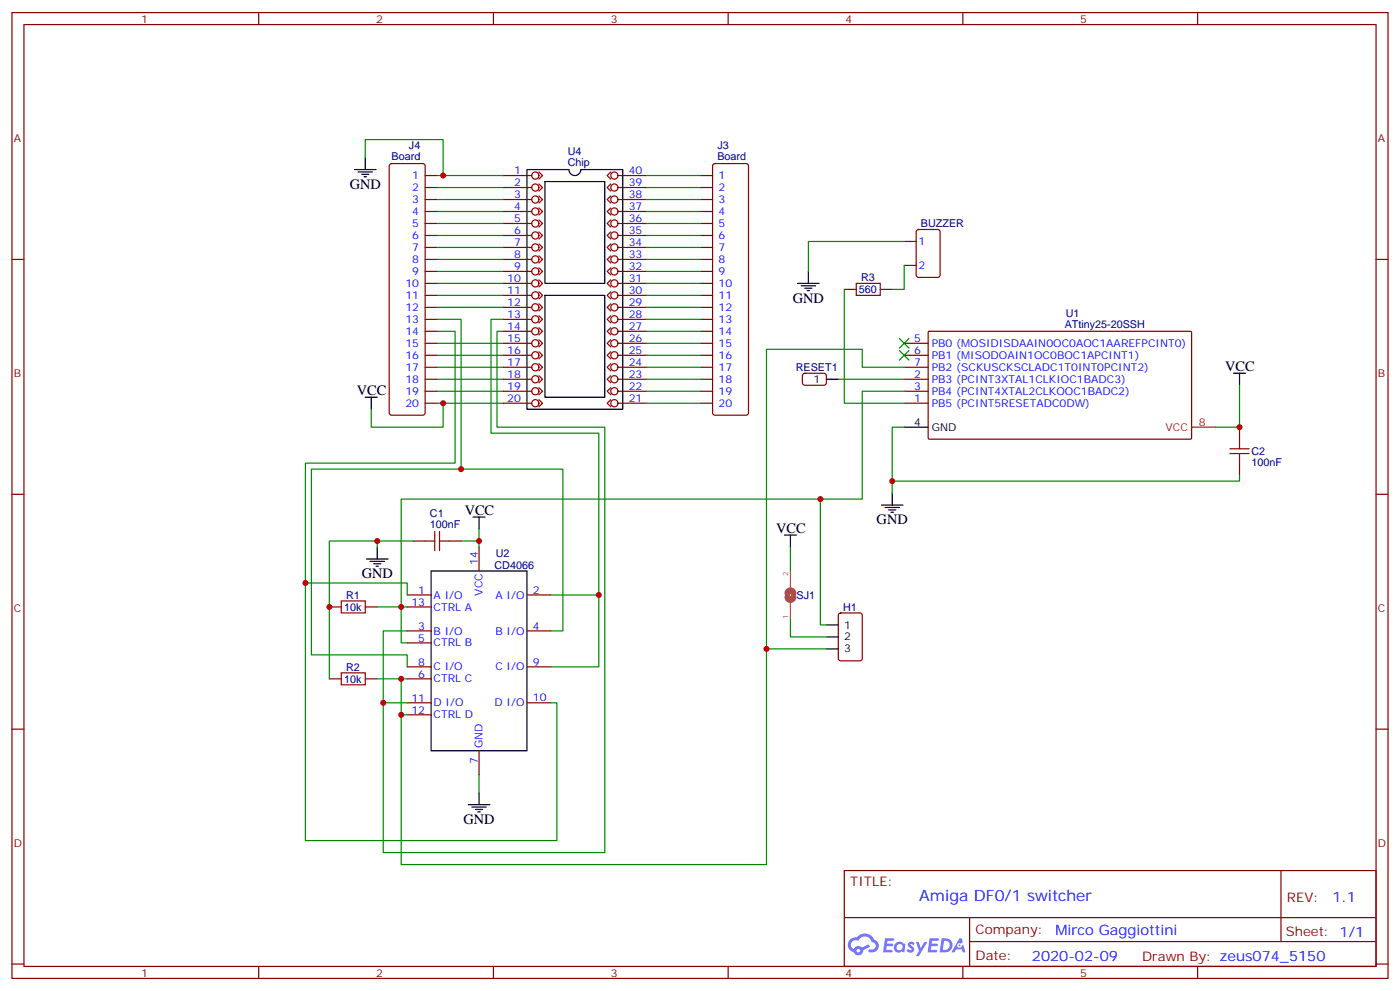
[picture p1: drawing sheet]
<svg xmlns="http://www.w3.org/2000/svg" width="412mm" height="292mm" viewBox="0 0 412 292" stroke-linecap="round" stroke-linejoin="round" font-family="sans-serif">
<g fill="none" stroke="#870000" stroke-width=".35">
<path d="M3.5 3.7h405.4v284.3h-405.4zM7.1 7.2h398.2v277.3h-398.2zM76.2 3.7v3.5M145.3 3.7v3.5M214.5 3.7v3.5M283.6 3.7v3.5M352.8 3.7v3.5M3.5 76.4h3.6M405.3 76.4h3.6M3.5 145.5h3.6M405.3 145.5h3.6M3.5 214.7h3.6"/>
<path d="M405.3 214.7h3.6M248.7 256.3h156.6v28.2h-156.6zM377.3 256.3v20.9M248.7 270.1h156.5M285.6 277.2h119.6M285.6 270.1v14.2M3.5 283.8h3.6M76.2 284.5v3.5M145.3 284.5v3.5M214.5 284.5v3.5M283.6 284.5v3.5M352.8 284.5v3.5"/>
<path d="M405.3 283.8h3.6"/>
</g>
<g fill="#5487ff">
<path d="M267.7 277.5a1.22 1.22 0 0 1 1.7 .2l-.4 .6a.47 .47 0 0 0-.3-.4 .47 .47 0 0 0-.5 .2l.1 .2a1.14 1.14 0 0 1 .8 1.8 1.14 1.14 0 0 1-1.9 0l-.2-.2 .5-.6 .7 .5a.29 .29 0 0 0 .3-.3 .29 .29 0 0 0-.2-.3 1.04 1.04 0 0 1-.6-1.7z"/>
<path d="M260.7 276.2h2.4l.3 .2-.2 .5-1.8 .1-.1 .8h1.5l.3 .4-.3 .4h-1.6l-.2 1.1h1.7l.2 .3-.2 .3-2.6 .1z"/>
<path d="M273.8 276.2h2.4l.3 .2-.1 .5-1.8 .1-.2 .8h1.6l.3 .4-.4 .4-1.6-.1-.1 1.1 1.7 .1 .2 .3-.2 .3-2.6 .1z"/>
<path d="M282.6 276.2h.7l.3 1.3-.6 .3a.69 .69 0 0 0-1 .3 .69 .69 0 0 0 .4 .9 .69 .69 0 0 0 .9-.6l.5-.2 .6 2.2h-.8l-.2-.9h-1.8l-.5 .9h-.8z"/>
<path d="M269.8 277.3h.8l.6 1.8 1.1-1.8h.9l-2.6 4.2h-.8l.9-1.5z"/>
<path d="M277.4 276.2l-.6 4.2h1.3a2.11 2.11 0 0 0 2.5-2.1 2.11 2.11 0 0 0-2.5-2.1zM278.1 277a1.39 1.39 0 0 1 1.7 1.4 1.39 1.39 0 0 1-1.8 1.2h-.3z"/>
<path d="M263.7 277.8a1.54 1.54 0 0 0-.1 2.2 1.54 1.54 0 0 0 2.2 .1l.6 .3 .3-2.3-.2-.3h-.4a1.49 1.49 0 0 0-2.4 0zM264 278.8a.94 .94 0 0 1 1.8 0 .94 .94 0 0 1-1.8 0z"/>
<path d="M250.4 276.6a2.18 2.18 0 0 0 1.1 3.7 1.44 1.44 0 0 0 1.6 .9 1.44 1.44 0 0 0 1.2-1.4l2-1.1-.5-.7-1.9 1a1.47 1.47 0 0 0-2.4 .4 1.39 1.39 0 0 1-.7-1.9 1.39 1.39 0 0 1 2-.5 2.12 2.12 0 0 1 2.2-1.3 2.12 2.12 0 0 1 1.9 1.7 1.14 1.14 0 0 1 1.1 1.4 1.14 1.14 0 0 1-1.7 .7 .43 .43 0 0 0-.5 .4 .43 .43 0 0 0 .4 .5 1.98 1.98 0 0 0 2.5-1.2 1.98 1.98 0 0 0-1.2-2.6 3.1 3.1 0 0 0-5.3-.6l-.9 .1zM252.3 279.9a.55 .55 0 0 1 1.1 0 .55 .55 0 0 1-1.1 0z"/>
<circle cx="282.6" cy="278.3" r=".26"/>
</g>
<path d="M252.2 83.4h7.1v3.6h-7.1zM362.3 133.5h5.6M362.3 132.1h5.6M365.1 129.3v2.8M365.1 133.5v2.8M125.2 159.3h2.9M128.1 156.5v5.6M129.5 156.5v5.6M129.5 159.3h2.8M100.5 176.9h7.1v3.5h-7.1zM100.5 198.1h7.1v3.5h-7.1z" fill="none" stroke="#a10000" stroke-width=".35"/>
<g fill="none" stroke="#870000" stroke-width=".35">
<path d="M114.9 48.4l.5-.2h9.1l.5 .2 .2 .5v72.6l-.2 .5-.5 .2h-9.1l-.5-.2-.2-.5v-72.6zM125.2 51.7h3.6M125.2 55.2h3.6M125.2 58.7h3.6M148.2 51.7h8.4M148.2 55.2h8.4M148.2 58.7h8.4M158.7 50.6l1.1 1.1-1.1 1M158.7 54.2l1.1 1-1.1 1.1M158.7 57.7l1.1 1-1.1 1.1M179.9 50.6l-1 1.1 1 1M179.9 54.2l-1 1 1 1.1"/>
<path d="M179.9 57.7l-1 1 1 1.1M182 51.7h8.5M182 55.2h8.5M182 58.7h8.5M206.4 51.7h3.5M206.4 55.2h3.5M206.4 58.7h3.5M210.1 48.4l.5-.2h9.2l.5 .2 .2 .5v72.6l-.2 .5-.5 .2h-9.2l-.5-.2-.2-.5v-72.6zM125.2 62.3h3.6M125.2 65.8h3.6M125.2 69.3h3.6M125.2 72.8h3.6"/>
<path d="M125.2 76.4h3.6M125.2 79.9h3.6M148.2 62.3h8.4M148.2 65.8h8.4M148.2 69.3h8.4M148.2 72.8h8.4M148.2 76.4h8.4M148.2 79.9h8.4M158.7 61.2l1.1 1.1-1.1 1M158.7 64.7l1.1 1.1-1.1 1.1M158.7 68.3l1.1 1-1.1 1.1M158.7 71.8l1.1 1-1.1 1.1"/>
<path d="M158.7 75.3l1.1 1.1-1.1 1M158.7 78.8l1.1 1.1-1.1 1.1M179.9 61.2l-1 1.1 1 1M179.9 64.7l-1 1.1 1 1.1M179.9 68.3l-1 1 1 1.1M179.9 71.8l-1 1 1 1.1M179.9 75.3l-1 1.1 1 1M179.9 78.8l-1 1.1 1 1.1M182 62.3h8.5M182 65.8h8.5M182 69.3h8.5M182 72.8h8.5"/>
<path d="M182 76.4h8.5M182 79.9h8.5M206.4 62.3h3.5M206.4 65.8h3.5M206.4 69.3h3.5M206.4 72.8h3.5M206.4 76.4h3.5M206.4 79.9h3.5M266.3 71.1h3.6M266.3 78.1h3.6M270.1 67.8l.5-.2h5.6l.7 .4v13l-.4 .6-5.9 .1-.7-.5v-12.9zM125.2 83.4h3.6"/>
<path d="M125.2 87h3.6M125.2 90.5h3.6M125.2 94h3.6M125.2 97.5h3.6M148.2 83.4h8.4M148.2 87h8.4M148.2 90.5h8.4M148.2 94h8.4M148.2 97.5h8.4M158.7 82.4l1.1 1-1.1 1.1M158.7 85.9l1.1 1.1-1.1 1M158.7 89.4l1.1 1.1-1.1 1"/>
<path d="M158.7 93l1.1 1-1.1 1.1M158.7 96.5l1.1 1-1.1 1.1M179.9 82.4l-1 1 1 1.1M179.9 85.9l-1 1.1 1 1M179.9 89.4l-1 1.1 1 1M179.9 93l-1 1 1 1.1M179.9 96.5l-1 1 1 1.1M182 83.4h8.5M182 87h8.5M182 90.5h8.5M182 94h8.5M182 97.5h8.5"/>
<path d="M206.4 83.4h3.5M206.4 87h3.5M206.4 90.5h3.5M206.4 94h3.5M206.4 97.5h3.5M248.7 85.2h3.5M259.3 85.2h3.5M273.5 97.7l.3-.2 77 .1 .2 .3v31.2l-.3 .2-77.1-.1-.2-.3zM125.2 118.7h3.6M125.2 111.7h3.6M125.2 115.2h3.6M125.2 101.1h3.6"/>
<path d="M125.2 104.6h3.6M125.2 108.1h3.6M148.2 118.7h8.4M148.2 111.7h8.4M148.2 115.2h8.4M148.2 101.1h8.4M148.2 104.6h8.4M148.2 108.1h8.4M158.7 100l1.1 1.1-1.1 1M158.7 103.5l1.1 1.1-1.1 1.1M158.7 107.1l1.1 1-1.1 1.1M158.7 110.6l1.1 1.1-1.1 1"/>
<path d="M158.7 114.1l1.1 1.1-1.1 1M158.7 117.7l1.1 1-1.1 1.1M179.9 100l-1 1.1 1 1M179.9 103.5l-1 1.1 1 1.1M179.9 107.1l-1 1 1 1.1M179.9 110.6l-1 1.1 1 1M179.9 114.1l-1 1.1 1 1M179.9 117.7l-1 1 1 1.1M182 118.7h8.5M182 111.7h8.5M182 115.2h8.5M182 101.1h8.5"/>
<path d="M182 104.6h8.5M182 108.1h8.5M206.4 118.7h3.5M206.4 111.7h3.5M206.4 115.2h3.5M206.4 101.1h3.5M206.4 104.6h3.5M206.4 108.1h3.5M236.6 110.1l.5-.2h5.9l.4 .7v2.4l-.7 .4h-5.9l-.4-.7v-2.1zM266.3 118.7h7.1M266.3 111.7h7.1M266.3 115.2h7.1"/>
<path d="M266.3 101.1h7.1M266.3 104.6h7.1M266.3 108.1h7.1M365.1 125.8v3.5M365.1 136.3v3.6M121.7 159.3h3.5M132.3 159.3h3.5M97 178.7h3.5M107.6 178.7h3.5M119.9 178.7h7.1M119.9 175.2h7.1M141.1 161v7.1"/>
<path d="M155.2 175.2h7.1M97 199.8h3.5M107.6 199.8h3.5M119.9 185.7h7.1M119.9 189.3h7.1M119.9 196.3h7.1M119.9 199.8h7.1M155.2 185.7h7.1M155.2 196.3h7.1M247.2 180.7l.4-.3h5.7l.6 .5 .1 13-.5 .6-5.9 .1-.6-.5-.1-12.9zM119.9 206.9h7.1M119.9 210.4h7.1"/>
<path d="M155.2 206.9h7.1M141.1 221v7.1"/>
<circle cx="157.7" cy="55.2" r="1.06"/>
<circle cx="157.7" cy="51.7" r="1.06"/>
<circle cx="157.7" cy="58.7" r="1.06"/>
<circle cx="181" cy="51.7" r="1.06"/>
<circle cx="181" cy="55.2" r="1.06"/>
<circle cx="181" cy="58.7" r="1.06"/>
<circle cx="157.7" cy="69.3" r="1.06"/>
<circle cx="157.7" cy="79.9" r="1.06"/>
<circle cx="157.7" cy="62.3" r="1.06"/>
<circle cx="157.7" cy="65.8" r="1.06"/>
<circle cx="157.7" cy="72.8" r="1.06"/>
<circle cx="157.7" cy="76.4" r="1.06"/>
<circle cx="181" cy="65.8" r="1.06"/>
<circle cx="181" cy="69.3" r="1.06"/>
<circle cx="181" cy="72.8" r="1.06"/>
<circle cx="181" cy="79.9" r="1.06"/>
<circle cx="181" cy="76.4" r="1.06"/>
<circle cx="181" cy="62.3" r="1.06"/>
<circle cx="157.7" cy="94" r="1.06"/>
<circle cx="157.7" cy="97.5" r="1.06"/>
<circle cx="157.7" cy="87" r="1.06"/>
<circle cx="157.7" cy="83.4" r="1.06"/>
<circle cx="157.7" cy="90.5" r="1.06"/>
<circle cx="181" cy="94" r="1.06"/>
<circle cx="181" cy="83.4" r="1.06"/>
<circle cx="181" cy="87" r="1.06"/>
<circle cx="181" cy="90.5" r="1.06"/>
<circle cx="181" cy="97.5" r="1.06"/>
<circle cx="157.7" cy="118.7" r="1.06"/>
<circle cx="157.7" cy="115.2" r="1.06"/>
<circle cx="157.7" cy="111.7" r="1.06"/>
<circle cx="157.7" cy="104.6" r="1.06"/>
<circle cx="157.7" cy="101.1" r="1.06"/>
<circle cx="157.7" cy="108.1" r="1.06"/>
<circle cx="181" cy="118.7" r="1.06"/>
<circle cx="181" cy="115.2" r="1.06"/>
<circle cx="181" cy="111.7" r="1.06"/>
<circle cx="181" cy="101.1" r="1.06"/>
<circle cx="181" cy="104.6" r="1.06"/>
<circle cx="181" cy="108.1" r="1.06"/>
</g>
<g fill="none" stroke="#000" stroke-width=".35">
<path d="M104.4 49.9h6.4M105.5 50.6h4.2M106.5 51.3h2.2M107.2 52h.7M107.6 46.4v3.5M155.2 49.9h12.4a1.76 1.76 0 0 0 1.7 1.8 1.76 1.76 0 0 0 1.8-1.8h12.3v70.6h-28.2zM160.5 53.4h17.7v30h-17.7zM238.1 79.9v3.5M160.5 87h17.7v29.9h-17.7zM234.9 83.4h6.4M236 84.1h4.2M237.1 84.8h2.1"/>
<path d="M237.8 85.5h.7M107.6 116.9h3.5M109.4 116.9v3.6M243.4 111.7h3.5M363.4 109.9h3.5M365.1 109.9v3.5M266.3 125.8h7.1M139.3 152.2h3.6M141.1 152.2v3.6M231.1 157.5h3.5M232.8 157.5v3.5M259.6 148.7h6.4"/>
<path d="M260.7 149.4h4.2M261.8 150.1h2.1M262.5 150.8h.7M262.8 145.2v3.5M107.9 164.6h6.4M109 165.3h4.2M110.1 166h2.1M110.8 166.7h.7M111.1 161v3.6M127 168.1h28.2v52.9h-28.2zM243.4 191h3.5M243.4 184h3.5"/>
<path d="M243.4 187.5h3.5M137.9 236.9h6.4M139 237.6h4.2M140.1 238.3h2.1M140.8 239h.7M141.1 233.4v3.5"/>
</g>
<path d="M351 125.8h7.1" fill="none" stroke="#f00" stroke-width=".35"/>
<path d="M232.8 168.1v3.5M232.8 171.7v1.2M232.8 177.5v4.7" fill="none" stroke="#a64a4a" stroke-width=".35"/>
<path d="M232 174.7a.88 .88 0 0 1 .8-.9 .88 .88 0 0 1 .9 .9M233.7 175.7a.88 .88 0 0 1-.9 .9 .88 .88 0 0 1-.8-.9" fill="none" stroke="#a64a4a" stroke-width="1.8"/>
<g fill="none" stroke="#008700" stroke-width=".35">
<path d="M107.6 46.4v-5.3h22.9v10.6M128.8 58.7h19.4M128.8 55.2h19.4M128.8 51.7h19.4M190.5 58.7h15.9M190.5 55.2h15.9M190.5 51.7h15.9M128.8 79.9h19.4M128.8 76.4h19.4M128.8 72.8h19.4M128.8 69.3h19.4M128.8 65.8h19.4"/>
<path d="M128.8 62.3h19.4M190.5 79.9h15.9M190.5 76.4h15.9M190.5 72.8h15.9M190.5 69.3h15.9M190.5 65.8h15.9M190.5 62.3h15.9M266.3 71.1h-28.2v8.8M266.3 78.1v7.1h-3.5M128.8 97.5h5.3v38.8h-44.1v111.2h74v-40.6h-1.7M128.8 94h7v44.1h-44.1v54.7h28.2v3.5M128.8 90.5h19.4"/>
<path d="M128.8 87h19.4M128.8 83.4h19.4M148.2 97.5h-1.8v28.3h31.8v125.2h-65.3v-44.1h7M148.2 94h-3.6v33.5h31.8v68.8h-14.1M190.5 90.5h15.9M190.5 87h15.9M190.5 83.4h15.9M190.5 94h15.9M190.5 97.5h15.9M248.7 85.2v33.5h17.6M128.8 111.7h19.4M128.8 101.1h19.4"/>
<path d="M128.8 104.6h19.4M128.8 108.1h19.4M128.8 115.2h19.4M128.8 118.7h19.4M130.5 118.7v7.1h-21.1v-5.3M190.5 111.7h15.9M190.5 101.1h15.9M190.5 104.6h15.9M190.5 108.1h15.9M190.5 115.2h15.9M190.5 118.7h15.9M246.9 111.7h19.4"/>
<path d="M266.3 108.1h-12.3v-5.3h-28.2v151.7h-107.6v-44.1M266.3 115.2h-12.3v31.7h-135.8v42.4h1.7M365.1 113.4v12.4h-7M135.8 138.1h30v47.6h-3.5M266.3 125.8h-3.5v19.4M365.1 139.9v1.7h-102.3M111.1 159.3h-14.1v40.5M121.7 159.3h-10.6v1.7M135.8 159.3h5.3v1.7M141.1 155.8v3.5M241.7 146.9v37.1h1.7M90 171.6h29.9v3.6"/>
<path d="M111.1 178.7h8.8M162.3 175.2h14.1M232.8 161v7.1M111.1 199.8h8.8M118.2 199.8v10.6h1.7M119.9 185.7h-7v21.2M225.8 191h17.6M232.8 182.2v5.3h10.6M141.1 228.1v5.3"/>
</g>
<g fill="#c00">
<circle cx="225.8" cy="191" r=".88"/>
<circle cx="365.1" cy="125.8" r=".88"/>
<circle cx="118.2" cy="210.4" r=".88"/>
<circle cx="135.8" cy="138.1" r=".88"/>
<circle cx="90" cy="171.6" r=".88"/>
<circle cx="176.4" cy="175.2" r=".88"/>
<circle cx="118.2" cy="199.8" r=".88"/>
<circle cx="111.1" cy="159.3" r=".88"/>
<circle cx="141.1" cy="159.3" r=".88"/>
<circle cx="130.5" cy="118.7" r=".88"/>
<circle cx="130.5" cy="51.7" r=".88"/>
<circle cx="118.2" cy="178.7" r=".88"/>
<circle cx="112.9" cy="206.9" r=".88"/>
<circle cx="97" cy="178.7" r=".88"/>
<circle cx="262.8" cy="141.6" r=".88"/>
<circle cx="241.7" cy="146.9" r=".88"/>
</g>
<g fill="#c00" stroke="#008700" stroke-width=".35">
<path d="M264.9 99.7l2.9 2.8zM264.9 102.5l2.9-2.8z"/>
<path d="M264.9 103.2l2.9 2.8zM267.8 103.2l-2.9 2.8z"/>
</g>
<text font-size="4.6" fill="#00f" x="270.8" y="265.3">Amiga DF0/1 switcher</text>
<g font-size="4.2">
<text x="103" y="55.6">GND</text>
<text x="233.5" y="89.1">GND</text>
<text x="360.9" y="109.2">VCC</text>
<text x="105.1" y="116.2">VCC</text>
<text x="136.9" y="151.5">VCC</text>
<text x="258.2" y="154.3">GND</text>
<text x="228.6" y="156.8">VCC</text>
<text x="106.5" y="170.2">GND</text>
<text x="136.5" y="242.5">GND</text>
</g>
<g font-size="4.2" fill="#00f">
<text x="392.5" y="265.6">1.1</text>
<text x="310.9" y="275.1">Mirco Gaggiottini</text>
<text x="304" y="282.9">2020-02-09</text>
</g>
<g font-size="3.9" fill="#800">
<text x="250.5" y="260.9">TITLE:</text>
<text x="379.1" y="265.6">REV:</text>
<text x="287.4" y="275.1">Company:</text>
<text x="378.7" y="275.7">Sheet: 1/1</text>
<text x="287.4" y="282.8">Date:</text>
<text x="336.4" y="282.8">Drawn By: zeus074_5150</text>
</g>
<g font-size="3.2" fill="#800">
<text x="41.6" y="6.7">1</text>
<text x="110.8" y="6.7">2</text>
<text x="179.9" y="6.7">3</text>
<text x="249.1" y="6.7">4</text>
<text x="318.2" y="6.7">5</text>
<text x="4.1" y="41.8">A</text>
<text x="405.9" y="41.8">A</text>
<text x="4.1" y="110.9">B</text>
<text x="405.9" y="110.9">B</text>
<text x="4.1" y="180.1">C</text>
<text x="405.9" y="180.1">C</text>
<text x="4.1" y="249.2">D</text>
<text x="405.9" y="249.2">D</text>
<text x="41.6" y="287.5">1</text>
<text x="110.8" y="287.5">2</text>
<text x="179.9" y="287.5">3</text>
<text x="249.1" y="287.5">4</text>
<text x="318.2" y="287.5">5</text>
</g>
<g font-size="3.2" fill="#000080">
<text x="115.4" y="47.1">Board</text>
<text x="120.5" y="43.9">J4</text>
<text x="167.2" y="45.6">U4</text>
<text x="211.3" y="47.1">Board</text>
<text x="211.3" y="43.9">J3</text>
<text x="167.2" y="48.9">Chip</text>
<text x="271.3" y="67">BUZZER</text>
<text x="253.7" y="82.8">R3</text>
<text x="253" y="86.3">560</text>
<text x="314" y="93.3">U1</text>
<text x="313.6" y="96.5">ATtiny25-20SSH</text>
<text x="234.4" y="109.3">RESET1</text>
<text x="368.7" y="137.1">100nF</text>
<text x="368.7" y="134">C2</text>
<text x="126.7" y="155.4">100nF</text>
<text x="126.7" y="152.2">C1</text>
<text x="145.7" y="167.5">CD4066</text>
<text x="146.1" y="164">U2</text>
<text x="101.4" y="179.8">10k</text>
<text x="102" y="176.3">R1</text>
<text x="234.7" y="176.3">SJ1</text>
<text x="248.3" y="179.8">H1</text>
<text x="102" y="197.5">R2</text>
<text x="101.4" y="201">10k</text>
</g>
<g font-size="3.2" fill="#00f">
<text x="121.5" y="52.7">1</text>
<text x="151.4" y="51.3">1</text>
<text x="185.2" y="51.3">40</text>
<text x="211.7" y="52.7">1</text>
<text x="121.5" y="56.3">2</text>
<text x="121.5" y="59.8">3</text>
<text x="151.4" y="54.9">2</text>
<text x="151.4" y="58.4">3</text>
<text x="185.2" y="54.9">39</text>
<text x="185.2" y="58.4">38</text>
<text x="211.7" y="56.3">2</text>
<text x="211.7" y="59.8">3</text>
<text x="121.5" y="63.3">4</text>
<text x="151.4" y="61.9">4</text>
<text x="151.4" y="65.4">5</text>
<text x="185.2" y="61.9">37</text>
<text x="185.2" y="65.4">36</text>
<text x="211.7" y="63.3">4</text>
<text x="121.5" y="66.9">5</text>
<text x="121.5" y="70.4">6</text>
<text x="151.4" y="69">6</text>
<text x="185.2" y="69">35</text>
<text x="211.7" y="66.9">5</text>
<text x="211.7" y="70.4">6</text>
<text x="121.5" y="73.9">7</text>
<text x="121.5" y="77.4">8</text>
<text x="151.4" y="72.5">7</text>
<text x="151.4" y="76">8</text>
<text x="185.2" y="72.5">34</text>
<text x="185.2" y="76">33</text>
<text x="211.7" y="73.9">7</text>
<text x="211.7" y="77.4">8</text>
<text x="270.6" y="72.1">1</text>
<text x="121.5" y="81">9</text>
<text x="149.4" y="83.1">10</text>
<text x="151.4" y="79.6">9</text>
<text x="185.2" y="79.6">32</text>
<text x="185.2" y="83.1">31</text>
<text x="211.7" y="81">9</text>
<text x="270.6" y="79.2">2</text>
<text x="119.4" y="84.5">10</text>
<text x="119.4" y="88">11</text>
<text x="149.4" y="86.6">11</text>
<text x="185.2" y="86.6">30</text>
<text x="211.7" y="84.5">10</text>
<text x="211.7" y="88">11</text>
<text x="119.4" y="91.5">12</text>
<text x="119.4" y="95.1">13</text>
<text x="149.4" y="90.1">12</text>
<text x="149.4" y="93.7">13</text>
<text x="185.2" y="90.1">29</text>
<text x="185.2" y="93.7">28</text>
<text x="211.7" y="91.5">12</text>
<text x="211.7" y="95.1">13</text>
<text x="119.4" y="98.6">14</text>
<text x="149.4" y="97.2">14</text>
<text x="149.4" y="100.7">15</text>
<text x="185.2" y="97.2">27</text>
<text x="185.2" y="100.7">26</text>
<text x="211.7" y="98.6">14</text>
<text x="269.3" y="100.7">5</text>
<text x="119.4" y="102.1">15</text>
<text x="119.4" y="105.7">16</text>
<text x="149.4" y="104.2">16</text>
<text x="149.4" y="107.8">17</text>
<text x="185.2" y="104.2">25</text>
<text x="185.2" y="107.8">24</text>
<text x="211.7" y="102.1">15</text>
<text x="211.7" y="105.7">16</text>
<text x="269.3" y="104.2">6</text>
<text x="269.3" y="107.8">7</text>
<text x="274.5" y="102.1">PB0 (MOSIDISDAAIN0OC0AOC1AAREFPCINT0)</text>
<text x="274.5" y="105.7">PB1 (MISODOAIN1OC0BOC1APCINT1)</text>
<text x="119.4" y="109.2">17</text>
<text x="119.4" y="112.7">18</text>
<text x="149.4" y="111.3">18</text>
<text x="185.2" y="111.3">23</text>
<text x="211.7" y="109.2">17</text>
<text x="211.7" y="112.7">18</text>
<text x="269.3" y="111.3">2</text>
<text x="274.5" y="112.7">PB3 (PCINT3XTAL1CLKIOC1BADC3)</text>
<text x="274.5" y="109.2">PB2 (SCKUSCKSCLADC1T0INT0PCINT2)</text>
<text x="119.4" y="116.2">19</text>
<text x="119.4" y="119.8">20</text>
<text x="149.4" y="114.8">19</text>
<text x="149.4" y="118.4">20</text>
<text x="185.2" y="114.8">22</text>
<text x="185.2" y="118.4">21</text>
<text x="211.7" y="116.2">19</text>
<text x="211.7" y="119.8">20</text>
<text x="269.3" y="118.4">1</text>
<text x="269.3" y="114.8">3</text>
<text x="274.5" y="119.8">PB5 (PCINT5RESETADC0DW)</text>
<text x="274.5" y="116.2">PB4 (PCINT4XTAL2CLKOOC1BADC2)</text>
<text x="140.8" y="166.3" transform="rotate(-90 140.8 166.3)">14</text>
<text x="121.2" y="178.3">13</text>
<text x="123.2" y="174.8">1</text>
<text x="127.7" y="176.2">A I/O</text>
<text x="127.7" y="179.7">CTRL A</text>
<text x="142.2" y="175.4" transform="rotate(-90 142.2 175.4)">VCC</text>
<text x="146" y="176.2">A I/O</text>
<text x="157" y="174.8">2</text>
<text x="123.2" y="185.4">3</text>
<text x="157" y="185.4">4</text>
<text x="123.2" y="188.9">5</text>
<text x="127.7" y="186.8">B I/O</text>
<text x="127.7" y="190.3">CTRL B</text>
<text x="146" y="186.8">B I/O</text>
<text x="123.2" y="196">8</text>
<text x="127.7" y="197.4">C I/O</text>
<text x="145.9" y="197.4">C I/O</text>
<text x="157" y="196">9</text>
<text x="123.2" y="199.5">6</text>
<text x="127.7" y="200.9">CTRL C</text>
<text x="121.2" y="206.6">11</text>
<text x="127.7" y="208">D I/O</text>
<text x="145.7" y="208">D I/O</text>
<text x="157" y="206.3">10</text>
<text x="121.2" y="210.1">12</text>
<text x="127.7" y="211.5">CTRL D</text>
<text x="142.2" y="220.3" transform="rotate(-90 142.2 220.3)">GND</text>
<text x="140.8" y="224.8" transform="rotate(-90 140.8 224.8)">7</text>
</g>
<g font-size="3.2">
<text x="239.6" y="112.7">1</text>
<text x="269.3" y="125.4">4</text>
<text x="274.5" y="126.8">GND</text>
<text x="248.7" y="185">1</text>
<text x="248.7" y="188.6">2</text>
<text x="248.7" y="192.1">3</text>
</g>
<g font-size="3.2" fill="#f00">
<text x="353.1" y="125.4">8</text>
<text x="343.4" y="126.8">VCC</text>
</g>
<g font-size="2.1" fill="#a54b4b">
<text x="232.1" y="169.5" transform="rotate(-90 232.1 169.5)">2</text>
<text x="232.1" y="182.2" transform="rotate(-90 232.1 182.2)">1</text>
</g>
</svg>
